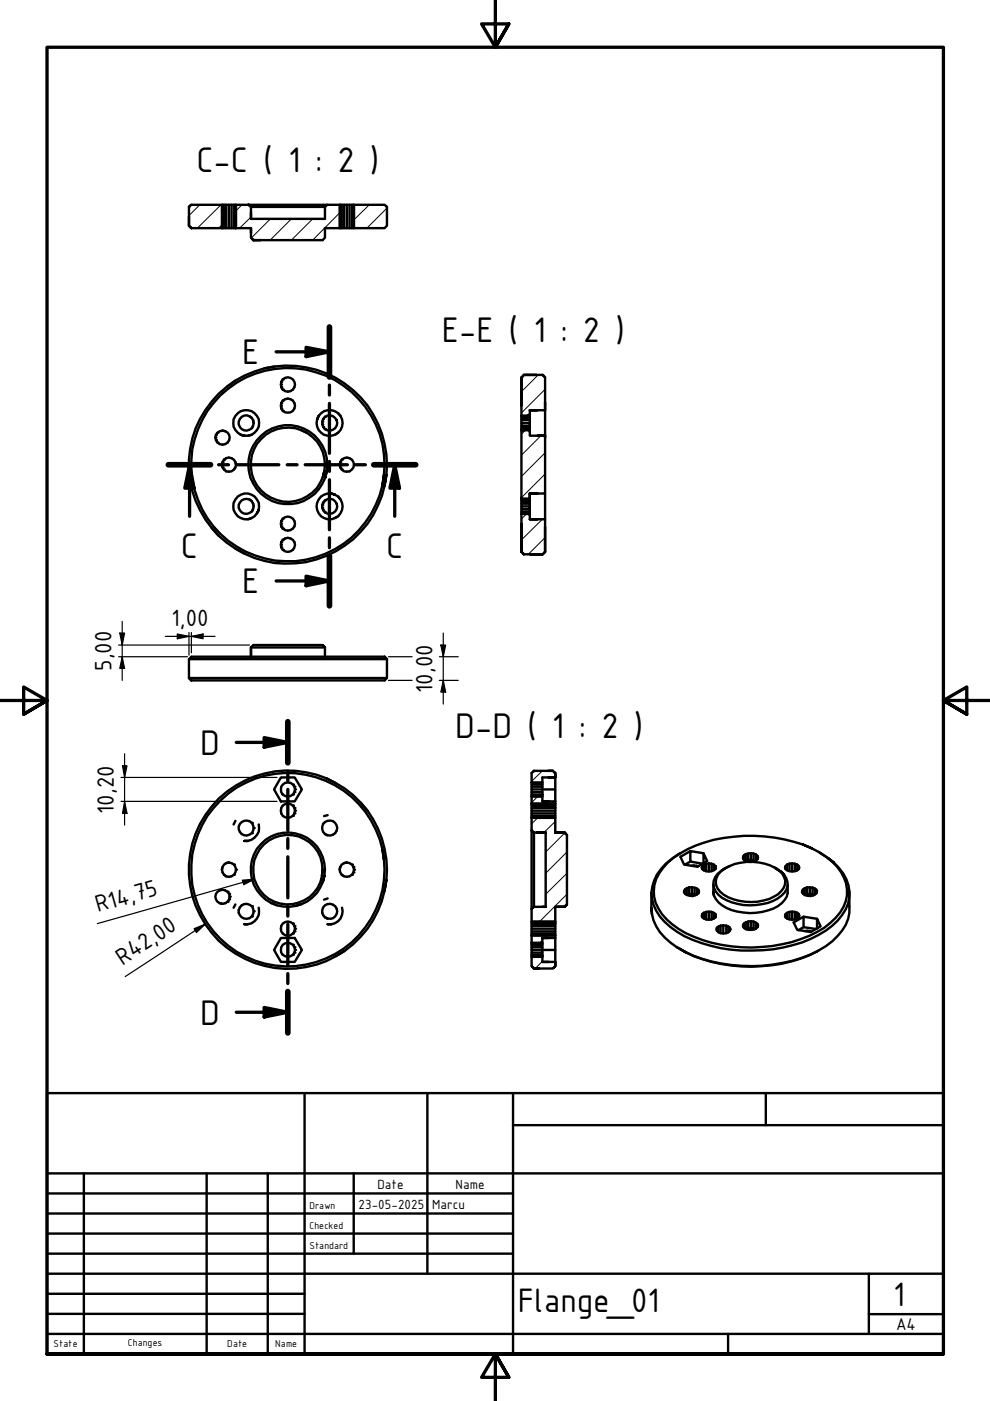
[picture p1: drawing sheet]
<svg xmlns="http://www.w3.org/2000/svg" width="210mm" height="297mm" viewBox="0 0 210 297" stroke-linecap="round" stroke-linejoin="round" font-family="sans-serif">
<!-- layer: Hatch (ISO) -->
<g fill="none" stroke="#000" stroke-width=".21">
<path d="M42.4 43.4l-2.3 2.3M46.9 43.4l-5.1 5M47.1 47.7l-.7 .7M51.3 43.4l-1.3 1.3M53.2 46l-2.4 2.4M57.3 46.4l-4 4.1M61.8 46.4l-4.5 4.5M66.3 46.4l-4.5 4.5M72 45.1l-5.7 5.8M78.3 43.4l-3.2 3.2M82 44.1l-4.2 4.3M114.1 79.5l-3.5 3.5"/>
<path d="M111.4 91.2l-.8 .9M114.7 92.4l-4.1 4.1M115.6 96l-5 5M115.6 82.5l-5 5.1M111.6 109l-1 1M115 110.1l-4.4 4.4M115.6 100.5l-5 5M115.6 114l-3.6 3.5M114 173.4l-1.3 1.3M114 168.9l-1.3 1.3M115 163.4l-2.3 2.3M117.5 169.9l-.5 .5"/>
<path d="M117.7 174.2l-2.4 2.3M119.8 176.6l-4.1 4M115 199.4l-.6 .5M116 198.4l-.5 .5M120.2 189.6l-5.8 5.8M120.2 185.2l-4.5 4.4M120.2 180.6l-4.5 4.6M115 203.8l-1.5 1.5"/>
</g>
<!-- layer: Visible (ISO) -->
<g fill="none" stroke="#000" stroke-width=".51">
<path d="M40.1 43.9v4v-2M40.3 48.1l.3 .3-.5-.5 .5 .5h6.5v-5h.1v5h-.1M47.1 43.4h-6.5l-.5 .5 .2-.3M47.2 43.4h.3v5h-.3M47.5 43.4h.4v5h-.4M47.9 43.4h.6v5h-.6M48.5 43.4h.6v5h-.6M49.1 43.4h.5v5h-.5M49.6 43.4h.3v5h-.3M49.9 48.4h3.3M49.9 43.4h.1M52.8 43.4h-.2h16.8"/>
<path d="M53.2 43.9v2.5v-1.3M53.2 43.9l-.6-.5h-2.6v5M53.2 43.9h15.7h-.1M53.2 49.4v-1v2l.5 .5-.2-.2M53.3 46.4h15.6v-2.5l.5-.5h2.6v5h-3.1v2l-.5 .5h-14.7h1.5M72 43.4h.1v5h-.1M72.1 43.4h.4v5h-.4M72.5 43.4h.5v5h-.5M73 43.4h.5v5h-.5M73.5 43.4h.6v5h-.6M74.1 43.4h.5v5h-.5M74.6 43.4h.3v5h-.3"/>
<path d="M74.9 48.4h.2M74.9 43.4h.2M75.1 43.4h6.4l.5 .5v4l-.5 .5h-6.4zM58.2 77.7l-2.1 .4M111.1 79.5l-.5 .6 .3-.4M113.7 79.5h-2.6h4M115.4 79.8l-.3-.3 .5 .6v6.9v-1.7M47.2 91.3l.6 .1M49.9 80.7l-1.8 1.3M49.9 98l.1 .5M49.9 99.1l-.3 .5M51.1 92.2l.7 .2a2.73 2.73 0 0 1-1.9-4.2 2.73 2.73 0 0 1 4.6 0 2.73 2.73 0 0 1-1.9 4.2h-.8"/>
<path d="M52.9 88.3l.5 .3M53.3 92.2l-.7 .2M53.7 89.1l.1 .6M53.7 90.3l-.3 .5M63.9 91.2l1.3 .6M67.6 88.2l-.4 .7a2.76 2.76 0 0 1 4.5-1.3 2.76 2.76 0 0 1-.7 4.6 2.76 2.76 0 0 1-3.9-2.5l.1-.8M68.8 99.9a7.9 7.9 0 0 0-8.8-9.2 7.9 7.9 0 0 0-6.2 11.1 7.9 7.9 0 0 0 12.4 2.6 8.2 8.2 0 0 0 2.6-4.5l-.3 1.2M69.3 99.9a8.4 8.4 0 0 0-10.4-9.5 8.4 8.4 0 0 0-4.5 13.3 8.4 8.4 0 0 0 14-1.2l.6-1.2 .3-1.4-.3 1.4M71.7 87.6l.5 .6M71.7 91.7l-.7 .5M110.6 88.1h1.7h-.4M110.6 91.1v14.7v-.3"/>
<path d="M110.6 86v-5.9v8M110.6 88.6h1.7v.5h-1.7zM110.6 88.6v-.3h1.7v.3M110.6 90.8v-.5h1.7v.5M110.6 90.3v-.6h1.7v.6M110.6 88.1v.2M110.6 89.1v.6M112.3 91.1v-.3h-1.7v.3h1.7v.1h-1.7h.4M112.3 87v1.1v-.3M112.3 91.6v-.4v1.2h3.3h-1.6M112.3 88.1v.2M112.3 89.1v.6"/>
<path d="M114 87h-1.7h3.3v5.4M115.6 92.8v-.4v12.2h-3.3h1.7M44.9 111.9l1.5 1.7M49.9 116.3l2 1.1M52.9 105.9l.5 .4M53.3 109.8l-.7 .3M53.7 106.8l.1 .6M53.7 107.9l-.3 .5M54.9 108.1a2.74 2.74 0 0 0-2.8-3.5 2.74 2.74 0 0 0-2.4 3.7 2.74 2.74 0 0 0 4.3 1.2l.9-1.4-.4 .7M70.3 104.6l.7 .3a2.75 2.75 0 0 0-3.8 2.3 2.75 2.75 0 0 0 3.4 2.9 2.75 2.75 0 0 0 1.6-4.2l-.5-.6-.7-.4M71.7 105.3l.5 .6M71.7 109.5l-.7 .3"/>
<path d="M81.4 100.7a20.5 20.5 0 0 0-26.6-21.7 20.5 20.5 0 0 0-9.1 33.1 20.5 20.5 0 0 0 34-5.1l.8-2 .6-2.1 .3-2.2-.3 2.2M81.9 100.8a21 21 0 0 0-26.6-22.5 21 21 0 0 0-10.9 33.1 21 21 0 0 0 34.7-2.2 21.2 21.2 0 0 0 2.8-8.4l-.4 2.2M110.6 109h1.7h-1.3M110.6 109v8v-6M110.6 117l.5 .5-.3-.3M110.6 106.3h1.7v.5h-1.7zM110.6 106.3v-.4h1.7v.4M110.6 109v-.2h1.7v.2M110.6 108.8v-.4h1.7v.4M110.6 108.4v-.5h1.7v.5M110.6 107.9v-.5h1.7v.5M110.6 105.8v.1"/>
<path d="M110.6 106.8v.6M111.1 117.5h4h-2.7M112.3 105.5v-.9v1.2h-1.7h1.3M112.3 109.3v-.3v1.1M112.3 105.8v.1M112.3 106.8v.6M115.3 117.3l.3-.3-.5 .5M115.6 104.6v5.5h-3.3h1.7M115.6 110.1v6.9v-5.3M40.1 139.7h41.9l-.5-.5 .5 .5v4a1.29 1.29 0 0 1-1.5 .6h-39.9M68.4 136.8h-13.3a1.62 1.62 0 0 0-1.9 .5v1.9v-1.9h15.7l-.5-.5 .5 .5v1.9M81.5 139.2h-40.9l-.5 .5v4l.5 .6-.5-.6h41.9"/>
<path d="M49.9 174l-.4 .8M54.9 174.8a2.84 2.84 0 0 1-3.1 3.5h.8M59.6 164.8h2.9l1.5 2.6-1.5 2.5h-2.9l-1.5-2.5zM68.9 176.8l.5 .3M69.2 165l2 1M69.5 172.8l-.8 .2M76.5 170.2l1.4 1.7M112.7 168.9h2.3v1M112.7 176.1v16.6l.5-.4-.5 .4v2.7h5M112.7 176.1l.5 .4zM112.7 173.4h5v3.1M112.7 168.5h2.3v.3h-2.3z"/>
<path d="M112.7 168.5v-.6h2.3v.6M112.7 167.9v-.5h2.3v.5M112.7 167.4v-.6h2.3v.6h2.7M112.7 166.8v-.4h2.3v.4M112.7 166.4v-.4h2.3v.4M112.7 170.8h5v.5h-5zM112.7 170.8v-.3h5v.3M112.7 173.4v-.1h5v.1M112.7 173.3v-.3h5v.3M112.7 173v-.5h5v.5M112.7 172.5v-.6h5v.6M112.7 165.9v.1"/>
<path d="M112.7 168.8v1.7M112.7 171.3v.6M112.7 173.4v2.7M112.7 170.4h5M113.1 163.6l.1-.2-.5 .5v2h2.3v-1.1h2.7h-1.4M113.2 176.7v-.2v15.8h2.5h-.6M113.2 176.5h2.5h-1.8M113.2 163.4h4h-1M115 165.9v.1M115 168.8v.1M115.7 176.6v-.1v15.8M116.3 169.9h-1.3h2.7"/>
<path d="M117.2 163.4l.5 .5-.1-.1M117.7 163.9v.9v-.7M117.7 164.8v5.1M117.7 169.9v.6M117.7 171.3v.6M119.2 176.5h-1.5h2h-2h2l.5 .5M120.2 177.2v-.2v14.8M170.2 179.1l1.8 .7a33 33 0 0 0-26.1 .2 12.3 12.3 0 0 0-7.2 7.6 7.9 7.9 0 0 0 2.7 7.3 23.8 23.8 0 0 0 13.7 5.7 30.9 30.9 0 0 0 19.7-3.9 10.3 10.3 0 0 0 4.8-6.8 9.1 9.1 0 0 0-4.5-8.3l-3.1-1.8M46.6 191.5l.6 .1M47.2 183.8l-.1 .6M49.9 191.8l-.4 .7M54.9 192.5a2.79 2.79 0 0 1-3.1 3.4h.8"/>
<path d="M57.5 191.4l1.2 .5M59.6 198.9h2.9l1.5 2.5-1.5 2.5h-2.9l-1.5-2.5zM63.9 191.7l-1.2 .4M68.4 184.4a7.3 7.3 0 0 0-10.6-6.6 7.3 7.3 0 0 0-1.2 12.4 7.3 7.3 0 0 0 11.7-4.5l.1-1.3-.1 1.3M68.8 185.7a7.9 7.9 0 0 0-10.2-8.7 7.9 7.9 0 0 0-3.2 13 7.9 7.9 0 0 0 13.1-3l.3-1.3-.3 1.3M69.5 190.5l-.8 .2M72.1 183.8l-.1 .6M72.5 185.5l.5 .3M72.5 192.5a2.73 2.73 0 0 1-3 3.4h.8M73.5 182.9a1.52 1.52 0 0 1 1.6 1.7 1.52 1.52 0 0 1-1.9 1.3 1.52 1.52 0 0 1-1.1-2.1M73.5 182.9l-1 .4-.4 .5M73.5 182.9l-.5 .1"/>
<path d="M81.1 180.1l.3 2.1a20.5 20.5 0 0 0-31.2-15.2 20.5 20.5 0 0 0 0 34.8 20.5 20.5 0 0 0 31.2-15.3l.1-2.1-.1-2.2M81.9 186.6a21 21 0 0 0-28-22 21 21 0 0 0-7.5 34.8 21 21 0 0 0 34.6-8.4l.9-4.4-.4 2.2M112.7 195.8h5v.5h-5zM112.7 195.8v-.3h5v.3M112.7 198.4h5M112.7 198.3v-.4h5v.4M112.7 197.9v-.4h5v.4M112.7 197.5v-.6h5v.6M112.7 195.4v.1M112.7 196.3v.6M112.7 198.4v1.6M115 198.9v1h-2.3"/>
<path d="M115 199.9v.1M116.3 198.9h-1.3h2.7M117.7 198.9v5h-2.7h1.3M117.7 192.3h2h-1.5M117.7 192.3v3.2M117.7 196.3v.6M117.7 198.4v.5M120 192l.2-.2-.5 .5 .3-.3-.3 .3h-2M138.1 189.3v3.2M144.3 180.9a10.8 10.8 0 0 0-6.2 8.4 9.4 9.4 0 0 0 4 7.2 25.3 25.3 0 0 0 12.8 4.8 32.2 32.2 0 0 0 18.6-3.1 12.3 12.3 0 0 0 6.3-6.7 7.8 7.8 0 0 0-1.9-7.5l-1.1-1.1-1.3-1.1 1.3 1.1M145.2 188.6v.9M145.6 188.3v1.4a2.62 2.62 0 0 1 2 0"/>
<path d="M146.1 188.1a1.05 1.05 0 0 0-1.1 1.1 2.14 2.14 0 0 0 3.1 .1l.1-.3a1.38 1.38 0 0 0-1.5-.9M146.1 188.1h.6M146.1 188.1v1.5M146.4 180.5l-2.1 1.2 .7 1.6 2.9 .5 2-1.3-.7-1.6v2.1M146.4 182.7l-1.2 .6M146.6 183.6l.5-.1 .9 .2M146.7 188.1v1.4M147.1 183.5v.1M147.3 188.2v1.4M147.7 183.6v.1M147.8 188.4v1.3M148.1 188.6v.8"/>
<path d="M148.9 193.8l-.1 .4 .1 .3 .8 .4M148.9 184.3l.3 .2M148.9 183.6v.7M148.9 193.8v.7M149.2 180.9l-2.8-.4v2.2l2.6 .4M149.2 183.3l-.4 .6 .1 .4M149.2 184.5l.5 .2M149.2 193.5l-.3 .3M149.2 183.3v1.2M149.2 193.5v1.2M149.7 193.3a2.13 2.13 0 0 1 2 .5v.7M149.7 194.9l.6 .1"/>
<path d="M149.7 193.3l-.5 .2M149.7 183.1v1.6M149.7 193.3v1.6M150.3 183.1l-1.1 .2M150.3 183.1l1 .2M150.3 183.1v1.7M150.3 193.3v1.7M150.9 194.9l-.6 .1M150.9 183.1v1.6M150.9 193.3v1.6M151.3 187.5v1.7M151.3 194.7l-.4 .2"/>
<path d="M151.3 183.3l.4 .3M151.3 183.3v1.2M151.3 193.5v1.2M151.7 183.6l.1 .3a1.53 1.53 0 0 1-2.1 .8M151.7 194.5l-.4 .2M151.7 183.6v.7M151.7 193.8v.7M152 196.7l-.1 .3a1.71 1.71 0 0 0 2.8 .3M152 196.7v.6M152.3 196.5l-.3 .2M152.3 196.5v1.2M152.8 196.3l-.5 .2"/>
<path d="M152.8 196.3v1.6M152.9 184.6a3.2 3.2 0 0 0 .2 5.8 12.2 12.2 0 0 0 11.8 .1 3.6 3.6 0 0 0 2-3.6l-.7-1.4-.7-.7 .7 .7M153.4 196.2l-.6 .1M153.4 196.2l.6 .1M153.4 196.2v1.7M154 196.3l.4 .2M154 196.3v1.6M154.4 196.5l.3 .2M154.4 196.5v1.2M154.7 183.6l-1.8 1 .8-.5M154.7 196.7l.2 .3-.2 .3M154.7 196.7v.6"/>
<path d="M157.7 181.3a2.26 2.26 0 0 1 2.9 .2l.1 .3a1.27 1.27 0 0 1-1.4 .9 2.18 2.18 0 0 1-1.8-.7zM157.7 195.8a2.16 2.16 0 0 1 2.9 .1M157.7 195.8l-.2 .3a1.09 1.09 0 0 0 1.2 1.1 1.58 1.58 0 0 0 2-1l-.1-.3M157.7 181.3v.9M157.7 195.8v.8M158.1 182.5a2.02 2.02 0 0 1 2 0M158.1 195.6v1.4a2.62 2.62 0 0 1 2 0M158.1 181.1v1.4M158.6 181v1.4M158.6 195.4v1.4M159.2 180.9v1.4M159.2 195.3v1.5"/>
<path d="M159.8 181v1.4M159.8 195.4v1.4M160.3 181.2v1.3M160.3 195.6v1.3M160.6 181.5v.7M160.6 195.9v.7M165.2 184.6l-.9-.6a3.2 3.2 0 0 1 1.9 4.2 7.5 7.5 0 0 1-5.6 3 10.6 10.6 0 0 1-7.9-2.1 2.82 2.82 0 0 1 .2-4.4 10.9 10.9 0 0 1 12.6 .1M166.6 184.3a2.18 2.18 0 0 0 2.4 .2M166.6 194.5l.3 .2M166.6 183.6v.7M166.6 193.8v.7M166.9 183.3l-.5 .6 .2 .4"/>
<path d="M166.9 194.7l1.1 .3M166.9 183.3v1.2M166.9 193.5v1.2M167 187.7a4.4 4.4 0 0 1-3 4.9 12.2 12.2 0 0 1-10.9-.7 3.8 3.8 0 0 1-1.8-2.7l.1 .7M167.4 183.1a1.72 1.72 0 0 1 2.1 .8l-.1 .4M167.4 183.1l-.5 .2M167.4 183.1v1.6M167.4 193.3v1.6M168 183.1v1.7M168 193.3v1.7M168.5 193.3a2.13 2.13 0 0 0-1.9 .5l-.2 .4 .2 .3M168.5 193.3l.5 .2"/>
<path d="M168.5 183.1v1.6M168.5 193.3v1.6M169 194.7l-1 .3M169 193.5l.4 .3M169 183.3v1.2M169 193.5v1.2M169.4 193.8l.1 .4-.5 .5M169.4 184.3l-.4 .2M169.4 183.6v.7M169.4 193.8v.7M170.2 188.6v.9M170.4 194.4l-2.1 1.2 .7 1.6 2.9 .4 2.1-1.2-.8-1.6v2"/>
<path d="M170.4 196.6l-1.1 .6M170.6 197.4l.5-.1 .9 .2M170.6 188.3v1.4a2.62 2.62 0 0 1 2 0M171.1 188.1a1.05 1.05 0 0 0-1 1.1 2.14 2.14 0 0 0 3.1 .1l-.1-.7-.8-.4M171.1 188.1h.6M171.1 188.1v1.5M171.1 197.3v.2M171.7 188.1l.6 .1M171.7 188.1v1.4M171.7 197.4v.2M172.3 188.2v1.4M172.8 188.4v1.3"/>
<path d="M173.1 188.6v.8M173.2 194.8l-2.8-.4v2.2l2.6 .4M173.6 180.6l1.9 1.2M180.1 189v3.2a7.6 7.6 0 0 1-2.5 6.2 20.5 20.5 0 0 1-11.6 5.7 33.2 33.2 0 0 1-20.9-2.4 12.6 12.6 0 0 1-6.5-6.6l-.5-2.6 .1 1.4M73.1 201.6l-1.9 1.1M112.7 202.4h2.3v.3h-2.3zM112.7 202.4v-.4h2.3v.4M112.7 202v-.6h2.3v.6M112.7 201.4v-.6h2.3v.6h2.7M112.7 200.8v-.5h2.3v.5M112.7 200.3v-.3h2.3v.3M112.7 202.7v.2"/>
<path d="M115 203.9v-1h-2.3v1.9l.5 .5-.4-.3M115 202.7v.2M117.3 205.2l.4-.4-.5 .5h-4h1M117.7 204.6v-.7v.9M143.5 200.8l.4 .2M173.5 201.5a32.2 32.2 0 0 1-24.5 1.9l-1.9-.7-3.2-1.7 1.5 .9"/>
<circle cx="47.2" cy="92.8" r="1.5"/>
<circle cx="48.5" cy="98.5" r="1.48"/>
<circle cx="52.2" cy="89.7" r="1.6"/>
<circle cx="61" cy="81.5" r="1.51"/>
<circle cx="61" cy="86" r="1.51"/>
<circle cx="69.9" cy="89.7" r="1.62"/>
<circle cx="73.5" cy="98.5" r="1.5"/>
<circle cx="52.2" cy="107.4" r="1.58"/>
<circle cx="61" cy="111" r="1.5"/>
<circle cx="61" cy="115.5" r="1.51"/>
<circle cx="69.9" cy="107.4" r="1.6"/>
<circle cx="52.2" cy="175.5" r="1.6"/>
<circle cx="61" cy="171.9" r="1.52"/>
<circle cx="61" cy="167.4" r="1.5"/>
<circle cx="69.9" cy="175.6" r="1.6"/>
<circle cx="47.1" cy="190.1" r="1.49"/>
<circle cx="48.6" cy="184.4" r="1.49"/>
<circle cx="52.2" cy="193.2" r="1.58"/>
<circle cx="61" cy="196.9" r="1.5"/>
<circle cx="69.9" cy="193.2" r="1.6"/>
<circle cx="61" cy="201.4" r="1.5"/>
</g>
<g fill="#000">
<circle cx="53.7" cy="50.9" r=".25"/>
<circle cx="45.7" cy="92.8" r=".25"/>
<circle cx="45.8" cy="92.2" r=".25"/>
<circle cx="45.8" cy="93.3" r=".25"/>
<circle cx="46.1" cy="91.7" r=".25"/>
<circle cx="46.1" cy="93.8" r=".25"/>
<circle cx="47.2" cy="98" r=".25"/>
<circle cx="47.2" cy="99.1" r=".25"/>
<circle cx="47.5" cy="97.5" r=".25"/>
<circle cx="47.5" cy="99.6" r=".25"/>
<circle cx="59.6" cy="86" r=".25"/>
<circle cx="59.6" cy="81.5" r=".25"/>
<circle cx="59.6" cy="80.9" r=".25"/>
<circle cx="59.6" cy="85.5" r=".25"/>
<circle cx="59.6" cy="86.6" r=".25"/>
<circle cx="59.6" cy="82.1" r=".25"/>
<circle cx="59.9" cy="84.9" r=".25"/>
<circle cx="59.9" cy="87.1" r=".25"/>
<circle cx="59.9" cy="80.4" r=".25"/>
<circle cx="59.9" cy="82.6" r=".25"/>
<circle cx="68.3" cy="89.4" r=".25"/>
<circle cx="68.3" cy="90" r=".25"/>
<circle cx="68.5" cy="88.8" r=".25"/>
<circle cx="68.5" cy="90.5" r=".25"/>
<circle cx="68.9" cy="88.4" r=".25"/>
<circle cx="68.9" cy="91" r=".25"/>
<circle cx="72.1" cy="98" r=".25"/>
<circle cx="72.1" cy="99.1" r=".25"/>
<circle cx="72.5" cy="97.5" r=".25"/>
<circle cx="72.5" cy="99.6" r=".25"/>
<circle cx="59.6" cy="115.5" r=".25"/>
<circle cx="59.6" cy="111" r=".25"/>
<circle cx="59.6" cy="111.6" r=".25"/>
<circle cx="59.6" cy="110.5" r=".25"/>
<circle cx="59.6" cy="114.9" r=".25"/>
<circle cx="59.6" cy="116.1" r=".25"/>
<circle cx="59.9" cy="114.5" r=".25"/>
<circle cx="59.9" cy="110" r=".25"/>
<circle cx="59.9" cy="116.6" r=".25"/>
<circle cx="59.9" cy="112.1" r=".25"/>
<circle cx="68.3" cy="107.7" r=".25"/>
<circle cx="68.3" cy="107" r=".25"/>
<circle cx="68.5" cy="108.2" r=".25"/>
<circle cx="68.5" cy="106.5" r=".25"/>
<circle cx="68.9" cy="106.1" r=".25"/>
<circle cx="68.9" cy="108.6" r=".25"/>
<circle cx="53.4" cy="174.5" r=".25"/>
<circle cx="53.4" cy="176.6" r=".25"/>
<circle cx="53.8" cy="175.6" r=".25"/>
<circle cx="62.1" cy="168.5" r=".25"/>
<circle cx="62.1" cy="170.8" r=".25"/>
<circle cx="62.1" cy="166.4" r=".25"/>
<circle cx="62.1" cy="173" r=".25"/>
<circle cx="62.4" cy="172.5" r=".25"/>
<circle cx="62.4" cy="171.3" r=".25"/>
<circle cx="62.4" cy="166.8" r=".25"/>
<circle cx="62.4" cy="167.9" r=".25"/>
<circle cx="62.5" cy="171.9" r=".25"/>
<circle cx="62.5" cy="167.4" r=".25"/>
<circle cx="48.3" cy="191.2" r=".25"/>
<circle cx="48.3" cy="189.1" r=".25"/>
<circle cx="48.6" cy="189.5" r=".25"/>
<circle cx="48.6" cy="190.7" r=".25"/>
<circle cx="48.7" cy="190.1" r=".25"/>
<circle cx="49.6" cy="185.5" r=".25"/>
<circle cx="49.6" cy="183.3" r=".25"/>
<circle cx="50" cy="184.4" r=".25"/>
<circle cx="53.4" cy="192.1" r=".25"/>
<circle cx="53.4" cy="194.3" r=".25"/>
<circle cx="53.8" cy="193.2" r=".25"/>
<circle cx="62.1" cy="195.8" r=".25"/>
<circle cx="62.1" cy="197.9" r=".25"/>
<circle cx="62.4" cy="196.3" r=".25"/>
<circle cx="62.4" cy="197.5" r=".25"/>
<circle cx="62.5" cy="196.9" r=".25"/>
<circle cx="74.6" cy="185.5" r=".25"/>
<circle cx="74.6" cy="183.3" r=".25"/>
<circle cx="74.9" cy="185" r=".25"/>
<circle cx="74.9" cy="183.8" r=".25"/>
<circle cx="75.1" cy="184.4" r=".25"/>
<circle cx="62.1" cy="202.4" r=".25"/>
<circle cx="62.1" cy="200.3" r=".25"/>
<circle cx="62.4" cy="200.8" r=".25"/>
<circle cx="62.4" cy="202" r=".25"/>
<circle cx="62.5" cy="201.4" r=".25"/>
</g>
<!-- layer: Section Line (ISO) -->
<g fill="none" stroke="#000" stroke-width=".7">
<path d="M58.5 74.6h11.3M64.9 73.6l4.9 1-4.9 1zM69.8 69.3v10.6M35.7 98.5h8.9M40.2 98.5l.9 5h-1.9zM40.2 98.5v11M46.4 98.5h2.1M50.2 98.5h8.9M60.9 98.5h2.1M64.7 98.5h9M69.8 81.6v2.1M69.8 85.5v10.6"/>
<path d="M69.8 97.8v2.1M75.4 98.5h2.1M79.2 98.5h8.9M83.7 98.5l1 5h-2zM83.7 98.5v11M69.8 101.7v10.6M69.8 114v2.1M69.8 117.9v10.5M58.5 123.2h11.3M64.9 122.2l4.9 1-4.9 1zM50.1 157.4h10.9M56 156.4l5 1-5 1z"/>
<path d="M61 153v8.7M61 163.5v2.1M61 167.4v8.7M61 177.8v2.1M61 181.7v8.7M61 192.1v2.1M61 195.9v8.7M50.1 214.6h10.9M56 213.6l5 1-5 1zM61 206.4v2.1M61 210.2v8.8"/>
</g>
<path d="M69.8 69.3v10.6M35.7 98.5h8.9M79.2 98.5h8.9M69.8 117.9v10.5M61 153v8.7M61 210.2v8.8" fill="none" stroke="#000" stroke-width="1.2"/>
<path d="M64.9 73.6l4.9 1-4.9 1zM40.2 98.5l.9 5h-1.9zM83.7 98.5l1 5h-2zM64.9 122.2l4.9 1-4.9 1zM56 156.4l5 1-5 1zM56 213.6l5 1-5 1z" fill="#000"/>
<!-- layer: Border (ISO) -->
<path d="M105 0v10l-2.9-4.9h5.8l-2.9 4.9 2.9-4.9M0 148.5h10l-5-2.8v5.7l5-2.9-5 2.9M210 148.5h-10l5-2.8v5.7l-5-2.9 5 2.9M10 287.1v-277.1h190v277.1h-190h190M107.9 292l-2.9-4.9 2.9 4.9h-5.8l2.9-4.9v9.9" fill="none" stroke="#000" stroke-width=".7"/>
<!-- layer: Title (ISO) -->
<g fill="none" stroke="#000" stroke-width=".51">
<path d="M10 231.8h190v55.3h-190zM64.6 231.8v55.3M90.6 231.8v38.3M108.8 238.6h91.2M108.8 231.8v55.3M162.4 231.8v6.8M10 253h98.8M10 257.3h98.8M10 248.8h190M17.8 248.8v38.3M43.8 248.8v38.3M56.8 248.8v38.3"/>
<path d="M75 248.8v17M10 261.5h98.8M10 265.8h98.8M10 270.1h190M10 274.3h54.6M10 278.6h54.6M184.2 278.6h15.8M184.2 270.1v12.7M10 282.8h190M154.4 282.8v4.3"/>
</g>
<!-- layer: Dimension (ISO) -->
<g fill="none" stroke="#000" stroke-width=".25">
<path d="M25.1 139.2h14.7M25.1 136.8h27.8M25.4 134.2h1l-.5 2.6zM25.9 139.2l.5 2.5h-1zM25.9 131.7v12.6M35.1 134.9h10.5M37.6 134.4l2.5 .5-2.5 .5zM40.1 134.1v4.8M40.6 134.9l2.5-.5v1zM40.6 134.1v4.3M82.4 139.2h5M93.2 139.2h4"/>
<path d="M93.5 136.8h1l-.5 2.4zM94 134.2v15.1M26.4 159.8v15.1M82.4 144.3h5M93.2 144.3h4M94 144.3l.5 2.4h-1zM25.7 164.8h33M25.7 169.9h33M26 162.4h.9l-.5 2.4zM26.4 169.9l.5 2.6h-.9zM41.1 196.9l2.4-1-1.8 1.8zM43.5 195.9l-17 11.2"/>
<path d="M51.4 186.6l2.5-.2-2.2 1.2zM53.9 186.4l-33.3 9.4"/>
</g>
<path d="M25.4 134.2h1l-.5 2.6zM37.6 134.4l2.5 .5-2.5 .5zM40.6 134.9l2.5-.5v1zM93.5 136.8h1l-.5 2.4zM25.9 139.2l.5 2.5h-1zM94 144.3l.5 2.4h-1zM26 162.4h.9l-.5 2.4zM26.4 169.9l.5 2.6h-.9zM41.1 196.9l2.4-1-1.8 1.8zM51.4 186.6l2.5-.2-2.2 1.2z" fill="#000"/>
<g font-size="8.1">
<text x="41.7" y="36.4">C-C ( 1 : 2 )</text>
<text x="51.4" y="77.3">E</text>
<text x="93.7" y="72.5">E-E ( 1 : 2 )</text>
<text x="38.4" y="118.2">C</text>
<text x="81.9" y="118.2">C</text>
<text x="51.4" y="125.8">E</text>
<text x="42.4" y="160">D</text>
<text x="96.5" y="156.4">D-D ( 1 : 2 )</text>
<text x="42.4" y="217.2">D</text>
</g>
<g font-size="7.7">
<text x="109.8" y="278.2">Flange_01</text>
<text x="189.4" y="276.8">1</text>
</g>
<g font-size="5.4">
<text x="36.4" y="132.6">1,00</text>
<text x="23.6" y="142.3" transform="rotate(-90 23.6 142.3)">5,00</text>
<text x="91.7" y="146.9" transform="rotate(-90 91.7 146.9)">10,00</text>
<text x="24.1" y="172.5" transform="rotate(-90 24.1 172.5)">10,20</text>
<text x="20.8" y="193.4" transform="rotate(-16 20.8 193.4)">R14,75</text>
<text x="26" y="204.7" transform="rotate(-33 26 204.7)">R42,00</text>
</g>
<text font-size="3.9" x="190" y="282">A4</text>
<g font-size="3">
<text x="76" y="256.3">23-05-2025</text>
<text x="80" y="252">Date</text>
<text x="91.6" y="256.3">Marcu</text>
<text x="96.6" y="252">Name</text>
</g>
<g font-size="2.3">
<text x="65.6" y="256.3">Drawn</text>
<text x="65.6" y="260.5">Checked</text>
<text x="65.6" y="264.8">Standard</text>
<text x="11.4" y="285.7">State</text>
<text x="27.1" y="285.4">Changes</text>
<text x="48.2" y="285.7">Date</text>
<text x="58.4" y="285.7">Name</text>
</g>
</svg>
